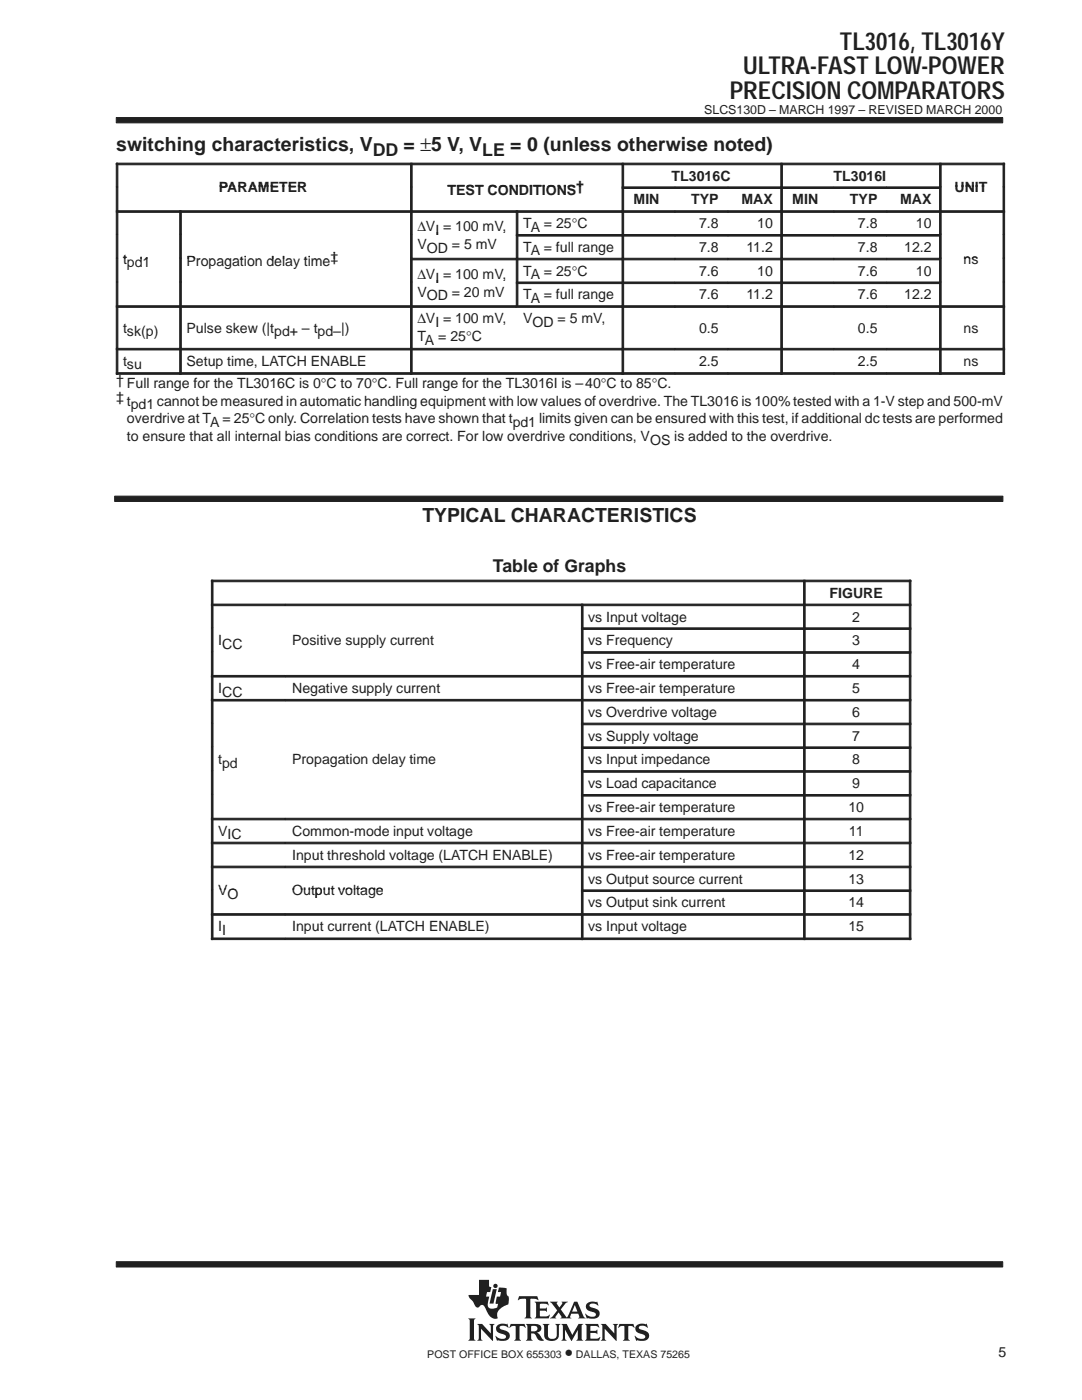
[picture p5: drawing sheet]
<svg xmlns="http://www.w3.org/2000/svg" width="216mm" height="279mm" viewBox="0 0 216 279" stroke-linecap="round" stroke-linejoin="round" font-family="sans-serif">
<g fill="#231f20" stroke="#231f20" stroke-width=".2">
<path d="M23.2 23.5h176.9v1h-176.9z" fill-rule="evenodd"/>
<path d="M23.2 251.8h176.9v1.1h-176.9z" fill-rule="evenodd"/>
</g>
<g fill="#231f20">
<path d="M98.3 257.3h.8l-.6 2.9h-.8z"/>
<path d="M104.9 264.2h1.9a.9 .9 0 0 1 1 .4 .9 .9 0 0 1 0 1.1l-.7 .2 .5 .4 .9 1.2a1.2 1.2 0 0 1-1.6-1l-.3-.3-.6-.1v1l.3 .5h-1.4l.3-.6v-2.3z" fill-rule="evenodd"/>
<path d="M109.7 259.8h1.6l-.2 .3 .5 .8 .6-.8-.1-.3h1.2l-.4 .3-1 1.2 1.2 1.6 1.5-3.1h.6l1.2 2.9 .4 .4-1.4-.1a.22 .22 0 0 0 .2-.1 .22 .22 0 0 0 0-.3l-.2-.4h-1.4l-.2 .7 .2 .2h-2.2l.2-.3-.5-.9-.7 .9 .2 .3h-1.3l.6-.4 .9-1.2z" fill-rule="evenodd"/>
<path d="M127 264.6a1.74 1.74 0 0 1 1.6-.4l.3 .1 .1-.1 .3 .8h-.1a1.2 1.2 0 0 0-1.7-.1 1.47 1.47 0 0 0 1.3 .7 1.03 1.03 0 0 1 .7 1.2 1.03 1.03 0 0 1-1.2 .8l-1.1-.1-.2 .1-.4-1 .9 .5 .9 .1a.45 .45 0 0 0 .4-.6 .45 .45 0 0 0-.6-.3l-.2-.1a1.11 1.11 0 0 1-1.2-1.4z" fill-rule="evenodd"/>
<path d="M123.6 264.2h2.8l.2 .8-.6-.4h-.5l-.1 .2v2.4l.3 .4h-1.4l.3-.4v-2.4l-.1-.2h-.5l-.7 .4z" fill-rule="evenodd"/>
<path d="M116.7 264.2h2.6l.2 .8-.6-.4-1.1 .1v.9h1.1l.3-.2v.9l-.4-.3h-1v1.1l1.3 .1 .7-.4-.3 .8h-2.8l.3-.4v-2.6z" fill-rule="evenodd"/>
<path d="M119.9 264.2h1l1.7 1.9v-1.5l-.3-.4h1l-.3 .4v3l-2.3-2.4v2l.3 .4h-1.1l.3-.4v-2.6z" fill-rule="evenodd"/>
<path d="M112 264.2h1.1l1.1 2.2 1.2-2.2h1l-.3 .4v2.6l.3 .4h-1.4l.3-.4v-1.8l-1.3 2.2-1.3-2.2v1.7l.4 .5h-1.1l.3-.6v-2.3z" fill-rule="evenodd"/>
<path d="M99.2 264.6a1.71 1.71 0 0 1 1.7-.4l.2 .1 .1-.1 .3 .8-.6-.3-.8-.1a.41 .41 0 0 0-.4 .5 .41 .41 0 0 0 .5 .3 1.29 1.29 0 0 1 1.5 1.4 1.08 1.08 0 0 1-1.2 .8l-1.1-.1-.2 .1-.4-1 .8 .5 .5 .1 .6-.1 .3-.2a.72 .72 0 0 0-.9-.7 .99 .99 0 0 1-1-.5 .99 .99 0 0 1 .1-1.1z" fill-rule="evenodd"/>
<path d="M101.9 264.2h2.8l.2 .8-.7-.4h-.4l-.1 .2v2.4l.3 .4h-1.4l.3-.4v-2.4l-.1-.2h-.5l-.7 .4z" fill-rule="evenodd"/>
<path d="M108.3 264.2h1.3l-.3 .4v2a.65 .65 0 0 0 .7 .6h.6l.4-.4 .1-2.1-.3-.5h1l-.3 .4v1.8a1.54 1.54 0 0 1-2.4 1l-.5-.7v-2.1z" fill-rule="evenodd"/>
<path d="M95.2 264.2h1l1.7 1.9v-1.5l-.3-.4h1.1l-.3 .4v3l-2.4-2.4v2l.3 .4h-1.1l.3-.6v-2.3z" fill-rule="evenodd"/>
<path d="M93.4 263.1h1.5l-.3 .4v3.7l.3 .4h-1.5l.3-.4v-3.7z" fill-rule="evenodd"/>
<path d="M103.6 258.7h3.6l.2 .8-.4-.3-1.2 .1v3.5l.3 .3h-1.4l.2-.2 .1-.3v-3.2l-.1-.2h-.8l-.7 .3z" fill-rule="evenodd"/>
<path d="M106.7 259.8h2.6l.1 .7-.5-.3-1.2 .1v.8h1.1l.3-.2v.9l-.4-.2h-1v1l.2 .1h1.2l.5-.3h.1l-.2 .7h-2.8l.3-.5v-2.3z" fill-rule="evenodd"/>
<path d="M117.1 260.2a2.08 2.08 0 0 1 1.9-.3l.2-.2 .1 .9a1.22 1.22 0 0 0-1.7-.1 .82 .82 0 0 0 .9 .6 1.06 1.06 0 0 1 1.2 1.1 1.06 1.06 0 0 1-1.2 1l-1.2-.1-.2 .1-.3-1 .8 .5 .8 .1a.46 .46 0 0 0 .5-.5 .46 .46 0 0 0-.5-.4l-.2-.1a1.11 1.11 0 0 1-1.2-1.5z" fill-rule="evenodd"/>
<path d="M95.6 255.4h2v1.3l.4 .2-.2 1h-.6l-.2 .9h.6l-.3 1.2 .1 .7a.9 .9 0 0 0 1.2 .4l.6-.1 .2-.8-.5-.1 .2-1.3h.7l.2-.9h-.7l.3-1 1.5 .2v1.1l.2 .4 .2 .2v.7a.81 .81 0 0 1-.6 1 2.73 2.73 0 0 0-1.7 1.7l.1 .9h-.1a1.81 1.81 0 0 1-2.1-1.5l-.3-.6a.7 .7 0 0 0-.6-.6 .7 .7 0 0 0-.7 .5 1.12 1.12 0 0 1-1.1-1l-.7-.8-.2-.7h2.1z" fill-rule="evenodd"/>
<circle cx="98.9" cy="256.6" r=".43"/>
</g>
<g fill="#fff">
<path d="M114.7 260.4l.5 1.4h-1z"/>
<path d="M106 264.7l.6-.1a.56 .56 0 0 1 .6 .5 .56 .56 0 0 1-.6 .6h-.6z" fill-rule="evenodd"/>
</g>
<g fill="#231f20" stroke="#231f20" stroke-width=".2">
<path d="M23.2 32.6h.3v4.7h-.3z" fill-rule="evenodd"/>
<path d="M23.2 32.6h58.7v.3h-58.7z" fill-rule="evenodd"/>
<path d="M81.9 32.6h.3v4.7h-.3z" fill-rule="evenodd"/>
<path d="M81.9 32.6h42.2v.3h-42.2z" fill-rule="evenodd"/>
<path d="M124.1 32.6h.3v4.7h-.3z" fill-rule="evenodd"/>
<path d="M124.1 32.6h31.7v.3h-31.7z" fill-rule="evenodd"/>
<path d="M155.8 32.6h.3v4.7h-.3z" fill-rule="evenodd"/>
<path d="M155.8 32.6h31.7v.3h-31.7z" fill-rule="evenodd"/>
<path d="M187.5 32.6h.3v4.7h-.3z" fill-rule="evenodd"/>
<path d="M200.1 32.6h.4v4.7h-.4z" fill-rule="evenodd"/>
<path d="M187.5 32.6h13v.3h-13z" fill-rule="evenodd"/>
<path d="M23.2 37.3h.3v4.7h-.3z" fill-rule="evenodd"/>
<path d="M81.9 37.3h.3v4.7h-.3z" fill-rule="evenodd"/>
<path d="M124.1 37.3h.3v4.7h-.3z" fill-rule="evenodd"/>
<path d="M124.1 37.3h10.6v.3h-10.6z" fill-rule="evenodd"/>
<path d="M134.7 37.3h10.5v.3h-10.5z" fill-rule="evenodd"/>
<path d="M145.2 37.3h10.6v.3h-10.6z" fill-rule="evenodd"/>
<path d="M155.8 37.3h.3v4.7h-.3z" fill-rule="evenodd"/>
<path d="M155.8 37.3h10.5v.3h-10.5z" fill-rule="evenodd"/>
<path d="M166.4 37.3h10.5v.3h-10.5z" fill-rule="evenodd"/>
<path d="M176.9 37.3h10.6v.3h-10.6z" fill-rule="evenodd"/>
<path d="M187.5 37.3h.3v4.7h-.3z" fill-rule="evenodd"/>
<path d="M200.1 37.3h.4v4.7h-.4z" fill-rule="evenodd"/>
<path d="M23.2 42.1h.3v4.7h-.3z" fill-rule="evenodd"/>
<path d="M23.2 42.1h12.6v.3h-12.6z" fill-rule="evenodd"/>
<path d="M35.9 42.1h.3v4.7h-.3z" fill-rule="evenodd"/>
<path d="M35.9 42.1h46v.3h-46z" fill-rule="evenodd"/>
<path d="M81.9 42.1h.3v4.7h-.3z" fill-rule="evenodd"/>
<path d="M81.9 42.1h21.1v.3h-21.1z" fill-rule="evenodd"/>
<path d="M103 42.1h.3v4.7h-.3z" fill-rule="evenodd"/>
<path d="M103 42.1h21.1v.3h-21.1z" fill-rule="evenodd"/>
<path d="M124.1 42.1h.3v4.7h-.3z" fill-rule="evenodd"/>
<path d="M124.1 42.1h10.6v.3h-10.6z" fill-rule="evenodd"/>
<path d="M134.7 42.1h10.5v.3h-10.5z" fill-rule="evenodd"/>
<path d="M145.2 42.1h10.6v.3h-10.6z" fill-rule="evenodd"/>
<path d="M155.8 42.1h.3v4.7h-.3z" fill-rule="evenodd"/>
<path d="M155.8 42.1h10.5v.3h-10.5z" fill-rule="evenodd"/>
<path d="M166.4 42.1h10.5v.3h-10.5z" fill-rule="evenodd"/>
<path d="M176.9 42.1h10.6v.3h-10.6z" fill-rule="evenodd"/>
<path d="M187.5 42.1h.3v4.7h-.3z" fill-rule="evenodd"/>
<path d="M200.1 42.1h.4v4.7h-.4z" fill-rule="evenodd"/>
<path d="M187.5 42.1h13v.3h-13z" fill-rule="evenodd"/>
<path d="M23.2 46.8h.3v4.7h-.3z" fill-rule="evenodd"/>
<path d="M35.9 46.8h.3v4.7h-.3z" fill-rule="evenodd"/>
<path d="M81.9 46.8h.3v4.7h-.3z" fill-rule="evenodd"/>
<path d="M103 46.8h.3v4.7h-.3z" fill-rule="evenodd"/>
<path d="M103 46.8h21.1v.3h-21.1z" fill-rule="evenodd"/>
<path d="M124.1 46.8h.3v4.7h-.3z" fill-rule="evenodd"/>
<path d="M124.1 46.8h10.6v.3h-10.6z" fill-rule="evenodd"/>
<path d="M134.7 46.8h10.5v.3h-10.5z" fill-rule="evenodd"/>
<path d="M145.2 46.8h10.6v.3h-10.6z" fill-rule="evenodd"/>
<path d="M155.8 46.8h.3v4.7h-.3z" fill-rule="evenodd"/>
<path d="M155.8 46.8h10.5v.3h-10.5z" fill-rule="evenodd"/>
<path d="M166.4 46.8h10.5v.3h-10.5z" fill-rule="evenodd"/>
<path d="M176.9 46.8h10.6v.3h-10.6z" fill-rule="evenodd"/>
<path d="M187.5 46.8h.3v4.7h-.3z" fill-rule="evenodd"/>
<path d="M200.1 46.8h.4v4.7h-.4z" fill-rule="evenodd"/>
<path d="M23.2 51.5h.3v4.8h-.3z" fill-rule="evenodd"/>
<path d="M35.9 51.5h.3v4.8h-.3z" fill-rule="evenodd"/>
<path d="M81.9 51.5h.3v4.8h-.3z" fill-rule="evenodd"/>
<path d="M81.9 51.5h21.1v.4h-21.1z" fill-rule="evenodd"/>
<path d="M103 51.5h.3v4.8h-.3z" fill-rule="evenodd"/>
<path d="M103 51.5h21.1v.4h-21.1z" fill-rule="evenodd"/>
<path d="M124.1 51.5h.3v4.8h-.3z" fill-rule="evenodd"/>
<path d="M124.1 51.5h10.6v.4h-10.6z" fill-rule="evenodd"/>
<path d="M134.7 51.5h10.5v.4h-10.5z" fill-rule="evenodd"/>
<path d="M145.2 51.5h10.6v.4h-10.6z" fill-rule="evenodd"/>
<path d="M155.8 51.5h.3v4.8h-.3z" fill-rule="evenodd"/>
<path d="M155.8 51.5h10.5v.4h-10.5z" fill-rule="evenodd"/>
<path d="M166.4 51.5h10.5v.4h-10.5z" fill-rule="evenodd"/>
<path d="M176.9 51.5h10.6v.4h-10.6z" fill-rule="evenodd"/>
<path d="M187.5 51.5h.3v4.8h-.3z" fill-rule="evenodd"/>
<path d="M200.1 51.5h.4v4.8h-.4z" fill-rule="evenodd"/>
<path d="M23.2 56.3h.3v4.7h-.3z" fill-rule="evenodd"/>
<path d="M35.9 56.3h.3v4.7h-.3z" fill-rule="evenodd"/>
<path d="M81.9 56.3h.3v4.7h-.3z" fill-rule="evenodd"/>
<path d="M103 56.3h.3v4.7h-.3z" fill-rule="evenodd"/>
<path d="M103 56.3h21.1v.3h-21.1z" fill-rule="evenodd"/>
<path d="M124.1 56.3h.3v4.7h-.3z" fill-rule="evenodd"/>
<path d="M124.1 56.3h10.6v.3h-10.6z" fill-rule="evenodd"/>
<path d="M134.7 56.3h10.5v.3h-10.5z" fill-rule="evenodd"/>
<path d="M145.2 56.3h10.6v.3h-10.6z" fill-rule="evenodd"/>
<path d="M155.8 56.3h.3v4.7h-.3z" fill-rule="evenodd"/>
<path d="M155.8 56.3h10.5v.3h-10.5z" fill-rule="evenodd"/>
<path d="M166.4 56.3h10.5v.3h-10.5z" fill-rule="evenodd"/>
<path d="M176.9 56.3h10.6v.3h-10.6z" fill-rule="evenodd"/>
<path d="M187.5 56.3h.3v4.7h-.3z" fill-rule="evenodd"/>
<path d="M200.1 56.3h.4v4.7h-.4z" fill-rule="evenodd"/>
<path d="M23.2 61h.3v8.5h-.3z" fill-rule="evenodd"/>
<path d="M23.2 61h12.6v.3h-12.6z" fill-rule="evenodd"/>
<path d="M35.9 61h.3v8.5h-.3z" fill-rule="evenodd"/>
<path d="M35.9 61h46v.3h-46z" fill-rule="evenodd"/>
<path d="M81.9 61h.3v8.5h-.3z" fill-rule="evenodd"/>
<path d="M81.9 61h21.1v.3h-21.1z" fill-rule="evenodd"/>
<path d="M103 61h21.1v.3h-21.1z" fill-rule="evenodd"/>
<path d="M124.1 61h.3v8.5h-.3z" fill-rule="evenodd"/>
<path d="M124.1 61h10.6v.3h-10.6z" fill-rule="evenodd"/>
<path d="M134.7 61h10.5v.3h-10.5z" fill-rule="evenodd"/>
<path d="M145.2 61h10.6v.3h-10.6z" fill-rule="evenodd"/>
<path d="M155.8 61h.3v8.5h-.3z" fill-rule="evenodd"/>
<path d="M155.8 61h10.5v.3h-10.5z" fill-rule="evenodd"/>
<path d="M166.4 61h10.5v.3h-10.5z" fill-rule="evenodd"/>
<path d="M176.9 61h10.6v.3h-10.6z" fill-rule="evenodd"/>
<path d="M187.5 61h.3v8.5h-.3z" fill-rule="evenodd"/>
<path d="M200.1 61h.4v8.5h-.4z" fill-rule="evenodd"/>
<path d="M187.5 61h13v.3h-13z" fill-rule="evenodd"/>
<path d="M23.2 69.5h.3v5.2h-.3z" fill-rule="evenodd"/>
<path d="M23.2 69.5h12.6v.3h-12.6z" fill-rule="evenodd"/>
<path d="M23.2 74.4h12.6v.3h-12.6z" fill-rule="evenodd"/>
<path d="M35.9 69.5h.3v5.2h-.3z" fill-rule="evenodd"/>
<path d="M35.9 69.5h46v.3h-46z" fill-rule="evenodd"/>
<path d="M35.9 74.4h46v.3h-46z" fill-rule="evenodd"/>
<path d="M81.9 69.5h.3v5.2h-.3z" fill-rule="evenodd"/>
<path d="M81.9 69.5h42.2v.3h-42.2z" fill-rule="evenodd"/>
<path d="M81.9 74.4h42.2v.3h-42.2z" fill-rule="evenodd"/>
<path d="M124.1 69.5h.3v5.2h-.3z" fill-rule="evenodd"/>
<path d="M124.1 69.5h10.6v.3h-10.6z" fill-rule="evenodd"/>
<path d="M124.1 74.4h10.6v.3h-10.6z" fill-rule="evenodd"/>
<path d="M134.7 69.5h10.5v.3h-10.5z" fill-rule="evenodd"/>
<path d="M134.7 74.4h10.5v.3h-10.5z" fill-rule="evenodd"/>
<path d="M145.2 69.5h10.6v.3h-10.6z" fill-rule="evenodd"/>
<path d="M145.2 74.4h10.6v.3h-10.6z" fill-rule="evenodd"/>
<path d="M155.8 69.5h.3v5.2h-.3z" fill-rule="evenodd"/>
<path d="M155.8 69.5h10.5v.3h-10.5z" fill-rule="evenodd"/>
<path d="M155.8 74.4h10.5v.3h-10.5z" fill-rule="evenodd"/>
<path d="M166.4 69.5h10.5v.3h-10.5z" fill-rule="evenodd"/>
<path d="M166.4 74.4h10.5v.3h-10.5z" fill-rule="evenodd"/>
<path d="M176.9 69.5h10.6v.3h-10.6z" fill-rule="evenodd"/>
<path d="M176.9 74.4h10.6v.3h-10.6z" fill-rule="evenodd"/>
<path d="M187.5 69.5h.3v5.2h-.3z" fill-rule="evenodd"/>
<path d="M200.1 69.5h.4v5.2h-.4z" fill-rule="evenodd"/>
<path d="M187.5 69.5h13v.3h-13z" fill-rule="evenodd"/>
<path d="M187.5 74.4h13v.3h-13z" fill-rule="evenodd"/>
<path d="M22.9 99h177.2v1.1h-177.2z" fill-rule="evenodd"/>
<path d="M42.2 115.8h.3v4.7h-.3z" fill-rule="evenodd"/>
<path d="M42.2 115.8h118.1v.3h-118.1z" fill-rule="evenodd"/>
<path d="M160.3 115.8h.4v4.7h-.4z" fill-rule="evenodd"/>
<path d="M181.4 115.8h.4v4.7h-.4z" fill-rule="evenodd"/>
<path d="M160.3 115.8h21.5v.3h-21.5z" fill-rule="evenodd"/>
<path d="M42.2 120.6h.3v4.7h-.3z" fill-rule="evenodd"/>
<path d="M42.2 120.6h14.7v.3h-14.7z" fill-rule="evenodd"/>
<path d="M56.9 120.6h59.1v.3h-59.1z" fill-rule="evenodd"/>
<path d="M116 120.6h.3v4.7h-.3z" fill-rule="evenodd"/>
<path d="M116 120.6h44.3v.3h-44.3z" fill-rule="evenodd"/>
<path d="M160.3 120.6h.4v4.7h-.4z" fill-rule="evenodd"/>
<path d="M181.4 120.6h.4v4.7h-.4z" fill-rule="evenodd"/>
<path d="M160.3 120.6h21.5v.3h-21.5z" fill-rule="evenodd"/>
<path d="M42.2 125.3h.3v4.7h-.3z" fill-rule="evenodd"/>
<path d="M116 125.3h.3v4.7h-.3z" fill-rule="evenodd"/>
<path d="M116 125.3h44.3v.3h-44.3z" fill-rule="evenodd"/>
<path d="M160.3 125.3h.4v4.7h-.4z" fill-rule="evenodd"/>
<path d="M181.4 125.3h.4v4.7h-.4z" fill-rule="evenodd"/>
<path d="M160.3 125.3h21.5v.3h-21.5z" fill-rule="evenodd"/>
<path d="M42.2 130.1h.3v4.7h-.3z" fill-rule="evenodd"/>
<path d="M116 130.1h.3v4.7h-.3z" fill-rule="evenodd"/>
<path d="M116 130.1h44.3v.3h-44.3z" fill-rule="evenodd"/>
<path d="M160.3 130.1h.4v4.7h-.4z" fill-rule="evenodd"/>
<path d="M181.4 130.1h.4v4.7h-.4z" fill-rule="evenodd"/>
<path d="M160.3 130.1h21.5v.3h-21.5z" fill-rule="evenodd"/>
<path d="M42.2 134.8h.3v4.8h-.3z" fill-rule="evenodd"/>
<path d="M42.2 134.8h14.7v.3h-14.7z" fill-rule="evenodd"/>
<path d="M56.9 134.8h59.1v.3h-59.1z" fill-rule="evenodd"/>
<path d="M116 134.8h.3v4.8h-.3z" fill-rule="evenodd"/>
<path d="M116 134.8h44.3v.3h-44.3z" fill-rule="evenodd"/>
<path d="M160.3 134.8h.4v4.8h-.4z" fill-rule="evenodd"/>
<path d="M181.4 134.8h.4v4.8h-.4z" fill-rule="evenodd"/>
<path d="M160.3 134.8h21.5v.3h-21.5z" fill-rule="evenodd"/>
<path d="M42.2 139.6h.3v4.7h-.3z" fill-rule="evenodd"/>
<path d="M42.2 139.6h14.7v.3h-14.7z" fill-rule="evenodd"/>
<path d="M56.9 139.6h59.1v.3h-59.1z" fill-rule="evenodd"/>
<path d="M116 139.6h.3v4.7h-.3z" fill-rule="evenodd"/>
<path d="M116 139.6h44.3v.3h-44.3z" fill-rule="evenodd"/>
<path d="M160.3 139.6h.4v4.7h-.4z" fill-rule="evenodd"/>
<path d="M181.4 139.6h.4v4.7h-.4z" fill-rule="evenodd"/>
<path d="M160.3 139.6h21.5v.3h-21.5z" fill-rule="evenodd"/>
<path d="M42.2 144.3h.3v4.7h-.3z" fill-rule="evenodd"/>
<path d="M116 144.3h.3v4.7h-.3z" fill-rule="evenodd"/>
<path d="M116 144.3h44.3v.3h-44.3z" fill-rule="evenodd"/>
<path d="M160.3 144.3h.4v4.7h-.4z" fill-rule="evenodd"/>
<path d="M181.4 144.3h.4v4.7h-.4z" fill-rule="evenodd"/>
<path d="M160.3 144.3h21.5v.3h-21.5z" fill-rule="evenodd"/>
<path d="M42.2 149.1h.3v4.7h-.3z" fill-rule="evenodd"/>
<path d="M116 149.1h.3v4.7h-.3z" fill-rule="evenodd"/>
<path d="M116 149.1h44.3v.3h-44.3z" fill-rule="evenodd"/>
<path d="M160.3 149.1h.4v4.7h-.4z" fill-rule="evenodd"/>
<path d="M181.4 149.1h.4v4.7h-.4z" fill-rule="evenodd"/>
<path d="M160.3 149.1h21.5v.3h-21.5z" fill-rule="evenodd"/>
<path d="M42.2 153.8h.3v4.7h-.3z" fill-rule="evenodd"/>
<path d="M116 153.8h.3v4.7h-.3z" fill-rule="evenodd"/>
<path d="M116 153.8h44.3v.3h-44.3z" fill-rule="evenodd"/>
<path d="M160.3 153.8h.4v4.7h-.4z" fill-rule="evenodd"/>
<path d="M181.4 153.8h.4v4.7h-.4z" fill-rule="evenodd"/>
<path d="M160.3 153.8h21.5v.3h-21.5z" fill-rule="evenodd"/>
<path d="M42.2 158.6h.3v4.7h-.3z" fill-rule="evenodd"/>
<path d="M116 158.6h.3v4.7h-.3z" fill-rule="evenodd"/>
<path d="M116 158.6h44.3v.3h-44.3z" fill-rule="evenodd"/>
<path d="M160.3 158.6h.4v4.7h-.4z" fill-rule="evenodd"/>
<path d="M181.4 158.6h.4v4.7h-.4z" fill-rule="evenodd"/>
<path d="M160.3 158.6h21.5v.3h-21.5z" fill-rule="evenodd"/>
<path d="M42.2 163.3h.3v4.8h-.3z" fill-rule="evenodd"/>
<path d="M42.2 163.3h14.7v.3h-14.7z" fill-rule="evenodd"/>
<path d="M56.9 163.3h59.1v.3h-59.1z" fill-rule="evenodd"/>
<path d="M116 163.3h.3v4.8h-.3z" fill-rule="evenodd"/>
<path d="M116 163.3h44.3v.3h-44.3z" fill-rule="evenodd"/>
<path d="M160.3 163.3h.4v4.8h-.4z" fill-rule="evenodd"/>
<path d="M181.4 163.3h.4v4.8h-.4z" fill-rule="evenodd"/>
<path d="M160.3 163.3h21.5v.3h-21.5z" fill-rule="evenodd"/>
<path d="M42.2 168.1h.3v4.7h-.3z" fill-rule="evenodd"/>
<path d="M42.2 168.1h14.7v.3h-14.7z" fill-rule="evenodd"/>
<path d="M56.9 168.1h59.1v.3h-59.1z" fill-rule="evenodd"/>
<path d="M116 168.1h.3v4.7h-.3z" fill-rule="evenodd"/>
<path d="M116 168.1h44.3v.3h-44.3z" fill-rule="evenodd"/>
<path d="M160.3 168.1h.4v4.7h-.4z" fill-rule="evenodd"/>
<path d="M181.4 168.1h.4v4.7h-.4z" fill-rule="evenodd"/>
<path d="M160.3 168.1h21.5v.3h-21.5z" fill-rule="evenodd"/>
<path d="M42.2 172.9h.3v4.7h-.3z" fill-rule="evenodd"/>
<path d="M42.2 172.9h14.7v.3h-14.7z" fill-rule="evenodd"/>
<path d="M56.9 172.9h59.1v.3h-59.1z" fill-rule="evenodd"/>
<path d="M116 172.9h.3v4.7h-.3z" fill-rule="evenodd"/>
<path d="M116 172.9h44.3v.3h-44.3z" fill-rule="evenodd"/>
<path d="M160.3 172.9h.4v4.7h-.4z" fill-rule="evenodd"/>
<path d="M181.4 172.9h.4v4.7h-.4z" fill-rule="evenodd"/>
<path d="M160.3 172.9h21.5v.3h-21.5z" fill-rule="evenodd"/>
<path d="M42.2 177.6h.3v4.7h-.3z" fill-rule="evenodd"/>
<path d="M116 177.6h.3v4.7h-.3z" fill-rule="evenodd"/>
<path d="M116 177.6h44.3v.3h-44.3z" fill-rule="evenodd"/>
<path d="M160.3 177.6h.4v4.7h-.4z" fill-rule="evenodd"/>
<path d="M181.4 177.6h.4v4.7h-.4z" fill-rule="evenodd"/>
<path d="M160.3 177.6h21.5v.3h-21.5z" fill-rule="evenodd"/>
<path d="M42.2 182.3h.3v5.2h-.3z" fill-rule="evenodd"/>
<path d="M42.2 182.3h14.7v.4h-14.7z" fill-rule="evenodd"/>
<path d="M42.2 187.2h14.7v.3h-14.7z" fill-rule="evenodd"/>
<path d="M56.9 182.3h59.1v.4h-59.1z" fill-rule="evenodd"/>
<path d="M56.9 187.2h59.1v.3h-59.1z" fill-rule="evenodd"/>
<path d="M116 182.3h.3v5.2h-.3z" fill-rule="evenodd"/>
<path d="M116 182.3h44.3v.4h-44.3z" fill-rule="evenodd"/>
<path d="M116 187.2h44.3v.3h-44.3z" fill-rule="evenodd"/>
<path d="M160.3 182.3h.4v5.2h-.4z" fill-rule="evenodd"/>
<path d="M181.4 182.3h.4v5.2h-.4z" fill-rule="evenodd"/>
<path d="M160.3 182.3h21.5v.4h-21.5z" fill-rule="evenodd"/>
<path d="M160.3 187.2h21.5v.3h-21.5z" fill-rule="evenodd"/>
</g>
<g font-size="4.9" fill="#231f20">
<text x="167.6" y="9.9">TL3016, TL3016Y</text>
<text x="148.3" y="14.8">ULTRA-FAST LOW-POWER</text>
<text x="145.6" y="19.8">PRECISION COMPARATORS</text>
</g>
<g font-size="3.9" fill="#231f20">
<text x="23.2" y="30.2">switching characteristics, V</text>
<text x="84.3" y="104.3">TYPICAL CHARACTERISTICS</text>
</g>
<g font-size="3.5" fill="#231f20">
<text x="74.4" y="31.2">DD = ±5 V, VLE = 0 (unless otherwise noted)</text>
<text x="98.4" y="114.2">Table of Graphs</text>
<text x="112.7" y="271">•</text>
</g>
<g font-size="2.8" fill="#231f20">
<text x="43.7" y="38.4">PARAMETER</text>
<text x="89.3" y="38.8">TEST CONDITIONS†</text>
<text x="126.4" y="40.8">MIN</text>
<text x="134" y="36">TL3016C</text>
<text x="137.9" y="40.8">TYP</text>
<text x="147.9" y="40.8">MAX</text>
<text x="158.1" y="40.8">MIN</text>
<text x="166.3" y="36">TL3016I</text>
<text x="169.6" y="40.8">TYP</text>
<text x="179.6" y="40.8">MAX</text>
<text x="190.5" y="38.4">UNIT</text>
<text x="83.3" y="46.2">∆VII = 100 mV,,</text>
<text x="104.4" y="45.5">TA = 25°C</text>
<text x="139.5" y="45.5">7.8</text>
<text x="151.1" y="45.5">10</text>
<text x="171.2" y="45.5">7.8</text>
<text x="182.8" y="45.5">10</text>
<text x="24.6" y="52.6">tpd1</text>
<text x="24.6" y="52.6">t d1</text>
<text x="37.2" y="53.1">Propagation dela</text>
<text x="37.2" y="53.1">Propagation delay ttime‡</text>
<text x="61.4" y="53.1">ime‡</text>
<text x="65.9" y="52.4">‡</text>
<text x="83.3" y="49.7">VOD = 5 mV</text>
<text x="104.4" y="50.3">TA = full range</text>
<text x="139.5" y="50.3">7.8</text>
<text x="148.9" y="50.3">11.2</text>
<text x="171.2" y="50.3">7.8</text>
<text x="180.4" y="50.3">12.2</text>
<text x="192.3" y="52.6">ns</text>
<text x="83.3" y="55.7">∆VII = 100 mV,,</text>
<text x="83.3" y="59.2">VOD = 20 mV</text>
<text x="104.4" y="55">TA = 25°C</text>
<text x="104.4" y="59.8">TA = full range</text>
<text x="139.5" y="55">7.6</text>
<text x="139.5" y="59.8">7.6</text>
<text x="148.9" y="59.8">11.2</text>
<text x="151.1" y="55">10</text>
<text x="171.2" y="55">7.6</text>
<text x="171.2" y="59.8">7.6</text>
<text x="180.4" y="59.8">12.2</text>
<text x="182.8" y="55">10</text>
<text x="83.3" y="64.5">∆VI = 100 mV,</text>
<text x="104.4" y="64.5">VOD = 5 mV,</text>
<text x="24.6" y="66.4">tsk(p)</text>
<text x="37.2" y="66.4">Pulse skew (|tpd+ – tpd–|)</text>
<text x="83.3" y="68.1">TA = 25°C</text>
<text x="139.5" y="66.4">0.5</text>
<text x="171.2" y="66.4">0.5</text>
<text x="192.3" y="66.4">ns</text>
<text x="23.2" y="76.8">† Full range for the TL3016C is 0°C to 70°C. Full range for the TL3016I is –40°C to 85°C.</text>
<text x="24.6" y="73">tsu</text>
<text x="37.2" y="73">Setup time, LATCH ENABLE</text>
<text x="139.5" y="73">2.5</text>
<text x="171.2" y="73">2.5</text>
<text x="192.3" y="73">ns</text>
<text x="23.2" y="80.3">‡ t</text>
<text x="26.1" y="81.7">pd1 cannot be measured in automatic handling equipment with low values of overdrive. The TL3016 is 100% tested with a 1-V step and 500-mV</text>
<text x="25.3" y="84.5">overdrive at TA = 25°C only. Correlation tests have shown that tpd1 limits given can be ensured with this test, if additional dc tests are performed</text>
<text x="25.3" y="88">to ensure that all internal bias conditions are correct. For low overdrive conditions, VOS is added to the overdrive.</text>
<text x="165.5" y="119.3">FIGURE</text>
<text x="117.4" y="124">vs Input voltage</text>
<text x="170.1" y="124">2</text>
<text x="43.5" y="128.8">ICC</text>
<text x="58.3" y="128.8">Positive supply current</text>
<text x="117.4" y="128.8">vs Frequency</text>
<text x="170.1" y="128.8">3</text>
<text x="117.4" y="133.5">vs Free-air temperature</text>
<text x="170.1" y="133.5">4</text>
<text x="43.5" y="138.3">ICC</text>
<text x="58.3" y="138.3">Negative supply current</text>
<text x="117.4" y="138.3">vs Free-air temperature</text>
<text x="117.4" y="143.1">vs Overdrive voltage</text>
<text x="170.1" y="138.3">5</text>
<text x="170.1" y="143.1">6</text>
<text x="117.4" y="147.8">vs Supply voltage</text>
<text x="170.1" y="147.8">7</text>
<text x="43.5" y="152.5">tpd</text>
<text x="58.3" y="152.5">Propagation delay time</text>
<text x="117.4" y="152.5">vs Input impedance</text>
<text x="170.1" y="152.5">8</text>
<text x="117.4" y="157.3">vs Load capacitance</text>
<text x="170.1" y="157.3">9</text>
<text x="43.5" y="166.8">VIC</text>
<text x="58.3" y="166.8">Common-mode input voltage</text>
<text x="117.4" y="162">vs Free-air temperature</text>
<text x="117.4" y="166.8">vs Free-air temperature</text>
<text x="169.3" y="162">10</text>
<text x="169.4" y="166.8">11</text>
<text x="58.3" y="171.6">Input threshold voltage (LATCH ENABLE)</text>
<text x="117.4" y="171.6">vs Free-air temperature</text>
<text x="169.3" y="171.6">12</text>
<text x="43.5" y="178.7">VO</text>
<text x="58.3" y="178.7">Output voltage</text>
<text x="117.4" y="176.3">vs Output source current</text>
<text x="169.3" y="176.3">13</text>
<text x="43.5" y="185.9">II</text>
<text x="58.3" y="185.9">Input current (LATCH ENABLE)</text>
<text x="117.4" y="181.1">vs Output sink current</text>
<text x="117.4" y="185.9">vs Input voltage</text>
<text x="169.3" y="181.1">14</text>
<text x="169.3" y="185.9">15</text>
<text x="199.2" y="270.8">5</text>
</g>
<text font-size="2.5" fill="#231f20" x="140.5" y="22.7">SLCS130D – MARCH 1997 – REVISED MARCH 2000</text>
<g font-size="2.1" fill="#231f20">
<text x="85.3" y="271">POST OFFICE BOX 655303</text>
<text x="114.9" y="271">DALLAS, TEXAS 75265</text>
</g>
</svg>
